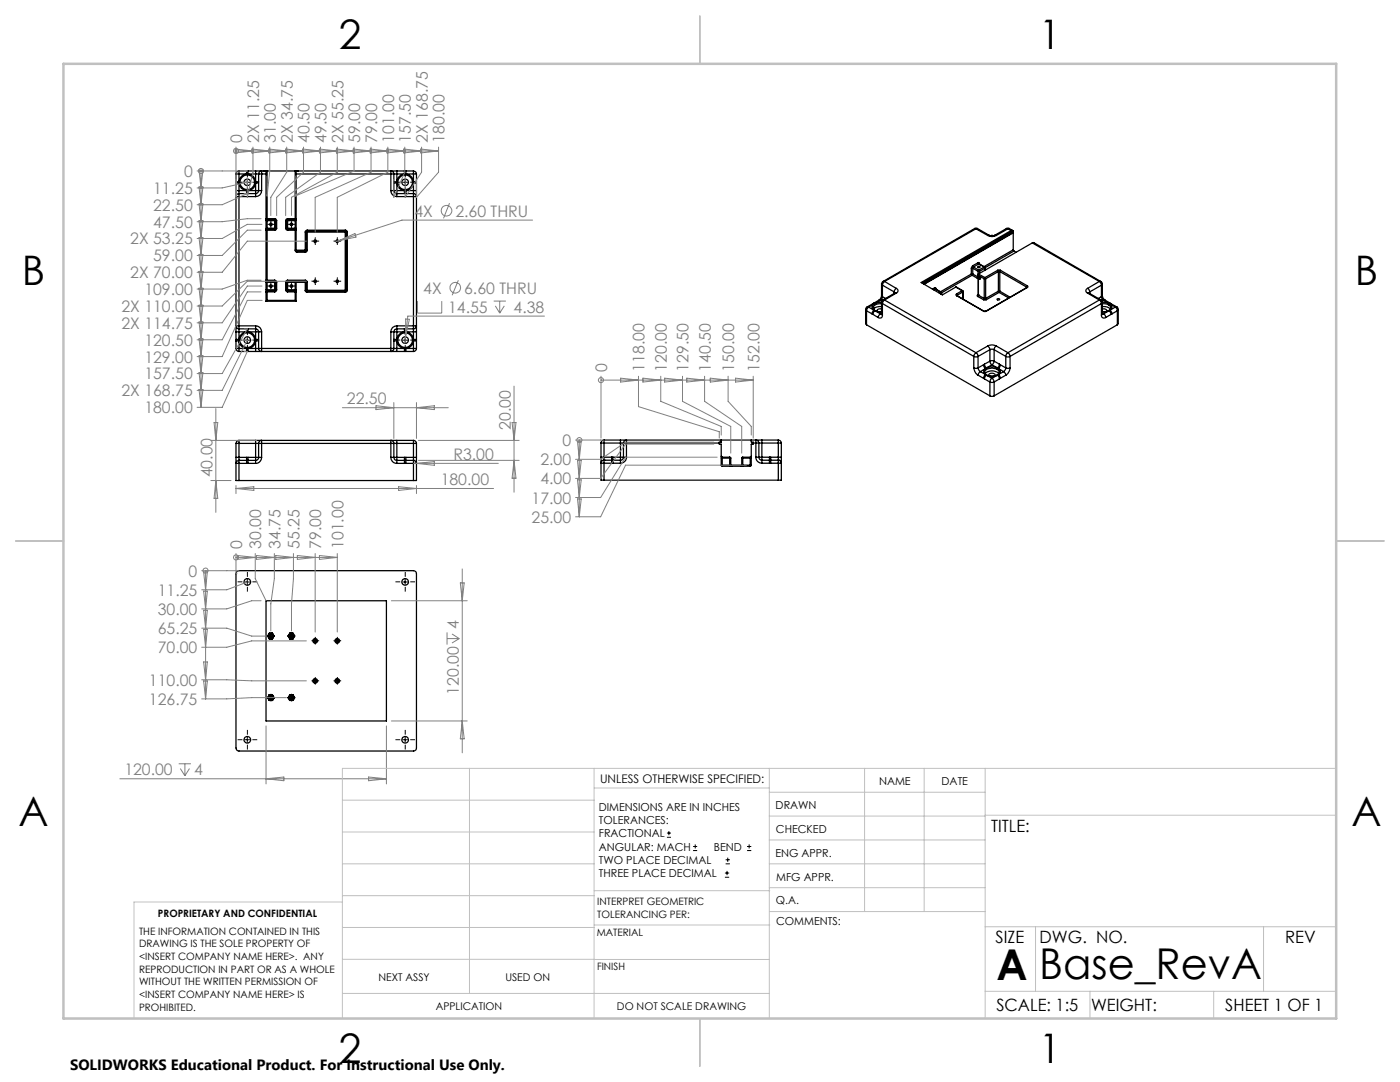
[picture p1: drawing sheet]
<svg xmlns="http://www.w3.org/2000/svg" width="279mm" height="216mm" viewBox="0 0 279 216" stroke-linecap="round" stroke-linejoin="round" font-family="sans-serif">
<g fill="none" stroke="#000" stroke-width=".25">
<path d="M47.1 39.2h.6M47.1 38h.6M47.1 38v1.2M47.1 36.5h.6M47.1 36.3h.6M47.1 36.3v.2M47.1 34.7h.6M47.1 34.7v1.6M47.1 36.5v1.5M47.1 39.2v25.8M47.7 38.6a.6 .6 0 0 0-.6 .6M47.7 38.6v.6"/>
<path d="M47.7 38v.6M47.7 36.3v.2M47.7 36.5a1.63 1.63 0 0 0 1.5 1.5M47.7 34.1v.6M47.7 34.1a.6 .6 0 0 0-.6 .6M47.7 34.7h1.5M47.7 34.1h1.5M47.7 38.6h3.3M47.7 39.2h3.3M47.7 34.7v1.6M47.7 36.5v1.5M47.7 39.2v25.8"/>
<path d="M47.7 38h1.5M49.2 38v.6M49.2 38h.3M49.2 34.7a1.69 1.69 0 0 0-1.5 1.6M49.2 34.7h.3M49.2 34.1v.6M49.2 34.1h.3M49.5 38v.6M49.5 34.7a1.62 1.62 0 0 1 1.5 1.6M49.5 34.1v.6M49.5 34.7h1.5M49.5 34.1h1.5"/>
<path d="M49.5 38h1.5M51 38.6v.6M51 36.5h.6M51 36.3v.2M51 36.3h.6M51 34.7h.6M51 34.1v.6M51 34.1h1.2M51 38h.6M51 38v.6M51 36.5a1.63 1.63 0 0 1-1.5 1.5M51 34.7v1.6"/>
<path d="M51 36.5v1.5M51.6 34.7h.6M51.6 38h.6M51.6 38a.6 .6 0 0 1-.6 .6M51.6 34.7v3.3M52.2 34.1v.6M52.2 38a1.19 1.19 0 0 1-1.2 1.2M52.2 34.1a.6 .6 0 0 0-.6 .6M52.2 34.7h.9M52.2 34.1h.9M52.2 34.7v3.3M52.7 34.1h.1"/>
<path d="M53.1 34.1v.1M53.1 34.1h.1M53.1 34.2v.5M53.1 34.1h.2M53.1 34.7v25.4M53.3 34.1h5.6M53.3 34.1v9.5M58.9 34.1h.2M58.9 34.1v9.5M59.1 34.2v.5M59.1 34.1h.1M59.1 34.7h18.9"/>
<path d="M59.1 34.1v.1M59.1 34.7v15.2M59.2 34.1l-.1 .1M59.2 34.1h18.8M59.2 34.1h.1M59.5 34.1h.1M78 38a1.19 1.19 0 0 0 1.2 1.2M78 34.1v.6M78 38h.6M78 34.7h.6M78 34.1a.6 .6 0 0 1 .6 .6M78 34.1h1.2"/>
<path d="M78 34.7v3.3M78.6 38a.6 .6 0 0 0 .6 .6M78.6 36.5h.6M78.6 36.3h.6M78.6 38h.6M78.6 34.7h.6M78.6 34.7v3.3M79.2 38.6v.6M79.2 36.3v.2M79.2 38v.6M79.2 34.1v.6M79.2 36.5a1.63 1.63 0 0 0 1.5 1.5"/>
<path d="M79.2 34.7h1.5M79.2 34.1h1.5M79.2 38.6h3.3M79.2 39.2h3.3M79.2 34.7v1.6M79.2 36.5v1.5M79.2 38h1.5M80.7 38h.3M80.7 38v.6M80.7 34.7h.3M80.7 34.7a1.69 1.69 0 0 0-1.5 1.6M80.7 34.1v.6"/>
<path d="M80.7 34.1h.3M81 38v.6M81 34.7a1.69 1.69 0 0 1 1.5 1.6M81 34.1v.6M81 34.7h1.5M81 34.1h1.5M81 38h1.5M82.5 38.6v.6M82.5 39.2h.6M82.5 38.6a.6 .6 0 0 1 .6 .6M82.5 38v.6M82.5 38h.6"/>
<path d="M82.5 36.3v.2M82.5 36.5a1.63 1.63 0 0 1-1.5 1.5M82.5 36.5h.6M82.5 36.3h.6M82.5 34.7h.6M82.5 34.1v.6M82.5 34.1a.6 .6 0 0 1 .6 .6M82.5 34.7v1.6M82.5 36.5v1.5M82.5 39.2v25.8M83.1 38v1.2M83.1 36.3v.2"/>
<path d="M83.1 34.7v1.6M83.1 36.5v1.5M83.1 39.2v25.8M53.1 56.3h.2M53.1 45.5h.2M53.1 44h.2M53.1 57.8h.2M53.3 56.1v.2M53.3 55.9h-.2l.2 .2M53.3 43.8v.2M53.3 43.6h-.2l.2 .2M53.3 57.8v.2"/>
<path d="M53.3 58l-.2 .2h.2M53.3 45.5v.2M53.3 45.7l-.2 .2h.2M53.3 58v.2M53.3 45.7v.2M53.3 55.9v.2M53.3 43.6v.2M53.3 59.9l-.2 .2M53.3 45.9h1.5M53.3 56.3h1.5M53.3 56.1h1.5M53.3 44v1.5"/>
<path d="M53.3 45.9v10M53.3 56.3v1.5M53.3 58.2v1.7M53.3 57.8h1.5M53.3 44h1.5M53.3 43.8h1.5M53.3 58h1.5M53.3 45.7h1.5M53.3 45.5h1.5M53.3 55.9h1.5M53.3 43.6h1.5M53.3 58.2h1.5"/>
<path d="M53.3 59.9h5.6M54.8 45.5h.2M54.8 44h.2M54.8 56.1v.2M54.8 43.8v.2M54.8 57.8v.2M54.8 45.5v.2M54.8 57.8h.2M54.8 56.3h.2M54.8 43.8l.2 .2M54.8 56.1l.2 .2M54.8 58v.2"/>
<path d="M54.8 45.7v.2M54.8 55.9v.2M54.8 43.6v.2M54.8 43.6l.3 .1 .1 .3M54.8 55.9l.3 .2 .1 .2M54.8 44v1.5M54.8 56.3v1.5M55 45.5l-.2 .2M55 57.8l-.2 .2M55 57.8h.2M55 45.5h.2M55 44h.2"/>
<path d="M55 56.3h.2M55 44v1.5M55 56.3v1.5M55.2 57.8l-.1 .3-.3 .1M55.2 45.5l-.1 .3-.3 .1M55.2 44v1.5M55.2 56.3v1.5M57 45.5l.1 .3 .3 .1M57 45.5h.2M57 56.3h.2M57 44h.2M57 57.8l.1 .3 .3 .1"/>
<path d="M57 57.8h.2M57 44v1.5M57 56.3v1.5M57.2 44h.2M57.2 56.3h.2M57.2 57.8h.2M57.2 45.5h.2M57.2 45.5l.2 .2M57.2 57.8l.2 .2M57.2 44v1.5M57.2 56.3v1.5M57.4 56.1v.2"/>
<path d="M57.4 43.8l-.2 .2M57.4 43.8v.2M57.4 45.5v.2M57.4 57.8v.2M57.4 56.1l-.2 .2M57.4 45.7v.2M57.4 55.9l-.3 .2-.1 .2M57.4 55.9v.2M57.4 58v.2M57.4 43.6l-.3 .1-.1 .3M57.4 43.6v.2M57.4 45.9h1.5"/>
<path d="M57.4 56.3h1.5M57.4 56.1h1.5M57.4 57.8h1.5M57.4 44h1.5M57.4 43.8h1.5M57.4 44v1.5M57.4 56.3v1.5M57.4 58h1.5M57.4 45.7h1.5M57.4 45.5h1.5M57.4 55.9h3.5M57.4 43.6h1.5"/>
<path d="M57.4 58.2h1.5M58.9 44h.2M58.9 43.8v.2M58.9 43.6h.2l-.2 .2M58.9 57.8v.2M58.9 57.8h.2M58.9 58l.2 .1v.1h-.2M58.9 45.5h.2M58.9 56.3h.2M58.9 56.1v.2M58.9 56.1h.4M58.9 45.7l.2 .1-.2 .1"/>
<path d="M58.9 45.5v.2M58.9 59.9l.2 .2M58.9 45.7v.2M58.9 43.6v.2M58.9 58v.2M58.9 49.9h.2M58.9 49.9l.1 .3 .3 .1M58.9 44v1.5M58.9 45.9v4M58.9 56.3v1.5M58.9 58.2v1.7M59.1 49.9l.2 .2"/>
<path d="M59.1 56.3v3.8M59.1 56.3h1.8M59.1 49.9h1.8M59.3 56.1l-.2 .2M59.3 50.1v.2M59.3 56.1h1.6M59.3 50.1h1.6M59.3 50.3h1.6M60.9 57.9l.1 .3 .3 .1M60.9 56.1v.2M60.9 49.9v.2M60.9 49.9h.2"/>
<path d="M60.9 46.3h.2M60.9 57.9h.2M60.9 56.3h.2M60.9 56.1l.2 .2M60.9 55.9l.3 .2 .1 .2M60.9 55.9v.2M60.9 50.1v.2M60.9 46.3v3.6M60.9 56.3v1.6M61.1 49.9l-.2 .2M61.1 57.9l.2 .2M61.1 49.9h.2"/>
<path d="M61.1 46.3h.2M61.1 56.3h.2M61.1 57.9h.2M61.1 46.3v3.6M61.1 56.3v1.6M61.3 45.9v.2M61.3 58.1v.2M61.3 45.9l-.3 .1-.1 .3M61.3 46.1l-.2 .2M61.3 49.9l-.1 .3-.3 .1M61.3 57.9v.2M61.3 46.1v.2"/>
<path d="M61.3 46.1h7.6M61.3 45.9h7.6M61.3 58.1h7.6M61.3 58.3h7.6M61.3 46.3v3.6M61.3 56.3v1.6M61.3 57.9h7.6M61.3 46.3h7.6M68.9 45.9v.2M68.9 58.1v.2M68.9 45.9l.2 .1 .2 .3M68.9 46.1l.2 .2"/>
<path d="M68.9 46.1v.2M68.9 46.3h.2M68.9 57.9h.2M68.9 57.9v.2M68.9 46.3v11.6M69.1 57.9l-.2 .2M69.1 57.9h.2M69.1 46.3h.2M69.1 46.3v11.6M69.3 57.9l-.2 .3-.2 .1M69.3 46.3v11.6M175.4 59.9h.3"/>
<path d="M175.4 59.9l-1.1 .6M175.7 59.9l-1.1 .6M175.7 59.9l.3 .2M175.9 58.9v.4l-.5 .6M175.9 56.7l.2 .2M175.9 58.9l.2 .3M175.9 56.7v2.2M176.1 59.2l-.1 .4-.3 .3M176.1 56.9v2.3M176.1 56.9l2.3 1.3M176.1 59.2l.6 .3M176.2 59.8l-.3 .5"/>
<path d="M176.2 56.2l-.3 .5M176.2 59.8l.3 .1M176.2 56.2h.3M176.5 59.9l-.3 .4-.1 .3M176.5 56.2l-.4 .7M176.5 59.9l18.3 10.5M176.5 56.2l2.4 1.3M178.4 58.2l.2 .3M178.4 58.2v.4M178.6 58.5h.3M178.6 58.5l-2.4 1.3M178.6 58.4v.1"/>
<path d="M178.9 57.5a.5 .5 0 0 1 .3 .5 .5 .5 0 0 1-.3 .5M178.9 57.5l-.5 .7M178.9 58.5l-2.4 1.4M186.5 57.4h.2l.1 .2M186.5 57.4l.2 .3M186.5 57.4l-.4 .3M186.7 57.7h.1M186.7 57.7l1 .6M186.7 57.7l-.3 .2M186.7 57.6l.1 .1M186.8 57.7l1 .6M186.8 57.6l-.1 .1"/>
<path d="M186.8 57.6v.1M187.7 58.3l.2 .3M187.7 58.3l-.3 .2M187.8 58.3l.1 .2M187.8 58.3h-.1M187.9 58.6h-.2M187.9 58.6v.1M187.9 58.5v.1M187.9 58.5v.2M190.7 57.3l1.4 .7M190.7 57.3l1.3 .7M190.9 58.7l-.1 .1 .1 .2"/>
<path d="M190.9 58.7l.1 .2M190.9 59h.1M190.9 59l5.4 3.1M191 58.9v.1M191 59l5.4 3.1M192 58l.2 .2M192 58h.1M192 58l-1.1 .7M192.1 58l.1 .2M192.2 58.2l-1.2 .7M192.2 58.2v1.5M192.2 58.2h.1"/>
<path d="M193.9 54.7l.1 .2M193.9 53.5h.2M193.9 54.7h.2M193.9 53.5v1.2M193.9 54.7l-6.2 3.5M194 54.9l1.1 .6M194 54.9l-6.1 3.5M194.1 53l-.2 .5M194.1 53l.2 .3M194.1 54.7l-.1 .2M194.1 53.5l1.1 .7M194.1 54.7l1.1 .6"/>
<path d="M194.1 53.5v1.2M194.3 53.3l-.2 .2M194.3 53.3l1 .6M194.5 45.6h.6M194.5 45.6h.3M194.5 45.6l-18.3 10.6M194.8 45.6l-18.3 10.6M194.8 45.6l2.3 1.4M195.1 55.5l.1 .1M195.1 45.6h-.3M195.1 45.6l2.3 1.4M195.1 58.8l-.1 .1 .1 .3"/>
<path d="M195.1 58.8h.1M195.1 59.2l1.2 .6M195.2 53.2l.4 .1a.24 .24 0 0 1-.3 .1 .24 .24 0 0 1-.1-.2zM195.2 52.4h.2l.1 .2M195.2 54.2h.3M195.2 55.3l-.1 .2M195.2 52.4l.1 .3M195.2 55.3h.1M195.2 54.2v1.1M195.2 52.4l-1.1 .6M195.2 55l.1 .1M195.2 58.8h.1"/>
<path d="M195.2 55.5h.1M195.2 58.8l.1 .1M195.2 54.8v.2M195.2 55.5v3.3M195.2 58.8h-.1M195.3 54.7v.3M195.3 58.9l-.2 .3M195.3 55.1h.1M195.3 54.7l1.3 .7M195.3 55l1.1 .6M195.3 58.9l1.1 .6M195.3 55v.1"/>
<path d="M195.3 55.5v3.4M195.3 55.5l.2 .2M195.3 55.1l.2 .2M195.3 55.4l-.1 .1M195.3 55.5h.1M195.3 55.4v.1M195.3 55.4h.1M195.3 55.5l.2 .1M195.3 53.9l-.1 .3M195.3 53.9l.2 .3M195.3 52.7h.1M195.3 52.7l-1 .6"/>
<path d="M195.3 52.7l1.1 .6M195.4 52.7l1.1 .6M195.5 52.6l-.1 .1M195.5 55.2l-.2 .2M195.5 52.6v.1M195.5 54.2v.3M195.5 55.6v.1M195.5 55.6h.1M195.5 55.2v.5M195.5 55.3h.1M196.3 59.8h.5M196.4 55.6h.3"/>
<path d="M196.4 59.5h.3M196.4 59.5l-.1 .3M196.4 53.3l.2 .2M196.4 53.3h.1M196.4 55.6v3.9M196.4 53.3l-1.1 .6M196.5 53.3l.1 .1M196.6 55.4l-.2 .2M196.6 55.4l.1 .2M196.6 53.5l-1.1 .7M196.6 53.5v.4M196.6 53.4v.1"/>
<path d="M196.6 53.4v.5M196.7 59.5l.1 .3M196.7 55.6v3.9M197.1 47a1.78 1.78 0 0 0 1.7 0M197.4 47l.5 .1 .6-.1M197.4 47h-.3M197.7 47.1l.2-.1 .4 .1zM198 47.1h-.1M198 47.1h.1M198.5 47h.3M199 59.7a.23 .23 0 0 1 .3-.2 .23 .23 0 0 1 .1 .3l-.3 .1zM199.1 53.9h.6"/>
<path d="M199.1 53.9l.1 .3M199.1 53.9l-2.5 1.5M199.2 54.2h.3M199.2 58.1h.3M199.2 58.1l.2 .2M199.2 54.2l-2.5 1.4M199.2 54.2v3.9M199.2 58.1l-2.5 1.4M199.4 58.3l-2.6 1.5M199.4 58.3l1.9 1.1M199.5 58.1l-.1 .2M199.5 54.2l5.4 3.1"/>
<path d="M199.5 54.2v3.9M199.5 58.1l2.1 1.2M199.7 53.9l-.2 .3M199.7 53.9l5.3 3.1M200.8 45.6h.6M200.8 45.6h.4M200.8 45.6l-2.3 1.4M201.2 45.6l-2.4 1.4M201.2 45.6l.6 .4M201.4 45.6h-.2M201.4 45.6l.7 .4M201.8 46l.4 .1"/>
<path d="M201.8 46l-18 10.4 4.3 2.4 2.6-1.5M201.9 46.2h.1M201.9 46.2l-17.8 10.4M201.9 46.2l.3 .2M202.2 46.1h.1M202.2 46.4v.1M202.2 46.1l-18.1 10.4M202.2 46.4l-17.8 10.3M202.2 49.8l.2 .3M202.2 46.5v3.3M202.2 46.5l-17.8 10.2M202.2 49.8l-5.8 3.4"/>
<path d="M202.4 50.1l.4 .2M202.4 50.1l-5.8 3.3M204.9 57.3v.1M204.9 57.4h.1M204.9 57.4l-8.2 4.7M205 57l.1 .1-.1 .3M205 57l-.1 .3M205 57.4l-8.2 4.7M206 48.5l.3-.1 13.4 7.8M206 48.5l13.4 7.7M206 48.5l-10.7 6.2M217.1 57.5a.5 .5 0 0 0-.4 .5 .5 .5 0 0 0 .4 .5"/>
<path d="M217.1 57.5l.2 .2 .2 .5M217.1 58.5h.2M217.1 58.5l2.3 1.4M217.3 58.4v.1M217.3 58.5l2.4 1.3M217.5 58.2l-.2 .3M217.5 58.2v.4M219.4 59.9l.3 .4 .1 .3M219.4 56.2l.4 .7M219.4 56.2h.3M219.4 56.2l-2.3 1.3M219.4 59.9l-18.2 10.5"/>
<path d="M219.7 59.8l.3 .5M219.7 56.2l.3 .5M219.7 59.8l-.3 .1M219.8 59.2l.2 .5 .2 .2M219.8 56.9v2.3M219.8 56.9l-2.3 1.3M219.8 59.2l-.6 .3M220 58.9l.1 .5 .5 .5M220 56.7l-.2 .2M220 58.9l-.2 .3M220 56.7v2.2M220.2 59.9l1.1 .6"/>
<path d="M220.2 59.9l-.2 .2M220.6 59.9h-.4M220.6 59.9l1 .6M47.1 65a.6 .6 0 0 0 .6 .6M47.1 65h.6M47.1 66.2h.6M47.1 65v1.2M47.1 68h.6M47.1 67.7h.6M47.1 67.7v.3M47.1 69.5a.6 .6 0 0 0 .6 .6M47.1 69.5h.6"/>
<path d="M47.1 66.2v1.5M47.1 68v1.5M47.7 65v.6M47.7 65.6v.6M47.7 68a1.63 1.63 0 0 0 1.5 1.5M47.7 67.7v.3M47.7 69.5v.6M47.7 65h3.3M47.7 69.5h1.5M47.7 66.2v1.5M47.7 68v1.5M47.7 70.1h1.5"/>
<path d="M47.7 65.6h3.3M47.7 66.2h1.5M49.2 66.2h.3M49.2 65.6v.6M49.2 69.5h.3M49.2 66.2a1.7 1.7 0 0 0-1.5 1.5M49.2 69.5v.6M49.2 70.1h.3M49.5 65.6v.6M49.5 66.2a1.63 1.63 0 0 1 1.5 1.5M49.5 69.5v.6M49.5 69.5h1.5"/>
<path d="M49.5 70.1h1.5M49.5 66.2h1.5M51 65a1.19 1.19 0 0 1 1.2 1.2M51 65v.6M51 65.6a.6 .6 0 0 1 .6 .6M51 68h.6M51 67.7v.3M51 67.7h.6M51 69.5v.6M51 69.5h.6M51 70.1h1.2M51 65.6v.6"/>
<path d="M51 66.2h.6M51 68a1.63 1.63 0 0 1-1.5 1.5M51 66.2v1.5M51 68v1.5M51.6 69.5a.6 .6 0 0 0 .6 .6M51.6 69.5h.6M51.6 66.2h.6M51.6 66.2v3.3M52.2 69.5v.6M52.2 69.5h25.8M52.2 66.2v3.3M52.2 70.1h25.8"/>
<path d="M53.1 60.1h6M78 66.2h.6M78 69.5v.6M78 69.5h.6M78 70.1h1.2M78 66.2v3.3M78.6 69.5a.6 .6 0 0 1-.6 .6M78.6 68h.6M78.6 67.7h.6M78.6 66.2h.6M78.6 69.5h.6M78.6 66.2v3.3"/>
<path d="M79.2 65a1.19 1.19 0 0 0-1.2 1.2M79.2 65.6a.6 .6 0 0 0-.6 .6M79.2 65v.6M79.2 67.7v.3M79.2 65.6v.6M79.2 69.5v.6M79.2 68a1.63 1.63 0 0 0 1.5 1.5M79.2 65h3.3M79.2 69.5h1.5M79.2 70.1h1.5M79.2 65.6h3.3M79.2 66.2h1.5"/>
<path d="M79.2 66.2v1.5M79.2 68v1.5M80.7 66.2h.3M80.7 65.6v.6M80.7 69.5h.3M80.7 66.2a1.7 1.7 0 0 0-1.5 1.5M80.7 69.5v.6M80.7 70.1h.3M81 65.6v.6M81 66.2a1.7 1.7 0 0 1 1.5 1.5M81 69.5v.6M81 69.5h1.5"/>
<path d="M81 70.1h1.5M81 66.2h1.5M82.5 65h.6M82.5 65v.6M82.5 65.6v.6M82.5 66.2h.6M82.5 67.7v.3M82.5 68a1.63 1.63 0 0 1-1.5 1.5M82.5 67.7h.6M82.5 68h.6M82.5 69.5h.6M82.5 69.5v.6"/>
<path d="M82.5 66.2v1.5M82.5 68v1.5M83.1 65a.6 .6 0 0 1-.6 .6M83.1 65v1.2M83.1 67.7v.3M83.1 69.5a.6 .6 0 0 1-.6 .6M83.1 66.2v1.5M83.1 68v1.5M172.8 61.8v2.8l.1 .2M172.8 61.8l.1 .2M172.9 64.8l24.7 14.2M172.9 62v2.8"/>
<path d="M172.9 62l1.1 .6M173.1 61.2l-.3 .3v.3M173.1 61.2l.3 .1M173.4 61.3l-.3 .2-.2 .5M173.4 61.3l1 .6M174 62.6l.2 .1M174.1 60.6h.3M174.1 60.6l-1 .6M174.2 62.7l1.1 .7M174.2 61.5a1.71 1.71 0 0 0 1.7 .7l-1.3-.2M174.2 61.5h.1M174.3 60.5h.3"/>
<path d="M174.3 60.5l-.2 .1M174.4 61.9l.2 .1M174.4 60.6a.69 .69 0 0 0-.4 .7 .69 .69 0 0 0 .4 .6M174.4 61.9l-.3 .3-.1 .4M174.4 60.6l-1 .7M174.6 62l-.3 .3-.1 .4M174.6 60.5l-.2 .1M174.6 62l1.1 .6M175.7 62.6l-.4 .8M175.7 62.6l.2 .1M175.9 62.6v.1M175.9 61.2a1.76 1.76 0 0 0-1.6 .5"/>
<path d="M175.9 61.6a.56 .56 0 0 0-.8 .5M175.9 60.3l.2 .3M175.9 62.6l.2 .3M175.9 60.6a1.41 1.41 0 0 0-1.7 .9M175.9 60.3l-1.3 .2M175.9 60.3v2.3M175.9 62.5l-.2 .1M176.1 62.9a.51 .51 0 0 1-.2 .5 .51 .51 0 0 1-.6 0M176.1 60.6v2.3M176.1 60.6l18.2 10.5M194.3 73.4a1.91 1.91 0 0 0 .9 1.5M194.3 71.1l.4 .1 .5-.1"/>
<path d="M194.3 73.4l.5 .1 .4-.1M194.3 71.1v2.3M194.8 70.4l-.5 .7M194.8 70.4l.3 .3 .1 .4M195.2 73.4l.1 .4 .4 .4M195.2 74.9l1.1 .6M195.2 71.1v2.3M195.7 74.2l-.5 .7M195.7 74.2l1 .6M196.3 75.5l.2 .1M196.3 62.1h.5M196.3 72.8l.1 .4 .3 .3"/>
<path d="M196.3 62.1h.1M196.3 72.8l-1.1 .6M196.4 62.1h.3M196.5 72.7l-.2 .1M196.5 72.7l.1 .5 .3 .2M196.5 75.6l1.1 .6M196.6 74.6a1.92 1.92 0 0 1 2.7 0M196.7 73.9a1.94 1.94 0 0 1 2.7 .3 1.13 1.13 0 0 1-1.5 .9 1.11 1.11 0 0 1-1.4-.9zM196.7 74.8l.2 .1M196.7 73.5a.68 .68 0 0 0-.4 .6 .68 .68 0 0 0 .4 .7M196.7 74.8l-.3 .3-.1 .4M196.7 73.5l-1 .7"/>
<path d="M196.7 62.1h.1M196.9 74.9l-.3 .2-.1 .5M196.9 74.9a2.44 2.44 0 0 0 2.1 0M196.9 73.4l-.2 .1M196.9 73.4a2.81 2.81 0 0 1 2.1 0M196.9 74.9l1.1 .6M197.1 69a1.78 1.78 0 0 1 1.7 0M197.1 69l.5 .8M197.1 69l-2.3 1.4M197.6 76.2h.8M197.6 79l.2 .1 .6-.1M197.6 69.8l.2-.1 .6 .1"/>
<path d="M197.6 72.1l.1-.1 .7 .1M197.6 72.1l.1 .4 .3 .3M197.6 69.8v2.3M197.6 76.2v2.8M197.6 69.8l-2.4 1.3M197.6 72.1l-1.1 .6M198 75.5l-.3 .3-.1 .4M198 75.5l.4 .7M198 72.8l-1.1 .6M198 72.8l1 .6M198.4 72.1l-.4 .7M198.4 69.8v2.3"/>
<path d="M198.4 76.2v2.8M198.4 69.8l2.3 1.3M198.4 72.1l1.1 .6M198.6 75a.56 .56 0 0 0-.3-.6 .56 .56 0 0 0-.6 .1l-.4 .2v.3M198.8 69l-.3 .4-.1 .4M198.8 69l2.4 1.4M199 74.9l.4 .3 .1 .4M199 73.4l.2 .1M199 74.9l-1 .6M199.2 74.8l-.2 .1M199.2 73.5a.68 .68 0 0 1 .4 .6 .68 .68 0 0 1-.4 .7M199.2 74.8l.3 .3 .1 .4"/>
<path d="M199.2 73.5l1.1 .7M199.4 74.3h.1M199.5 72.7l.1 .1M199.5 72.7l-.1 .4-.4 .3M199.5 75.6l-1.1 .6M199.6 75.5l-.1 .1M199.6 72.8l-.1 .4-.3 .3M199.6 72.8l1.1 .6M200.3 74.2l.4 .3v.4M200.3 74.2l-1.1 .6M200.7 71.1l.3 .1 .6-.1M200.7 73.4l.5 .1 .4-.1"/>
<path d="M200.7 73.4l-.4 .8M200.7 74.9l-1.1 .6M200.7 71.1v2.3M201.2 70.4l-.4 .3-.1 .4M201.2 70.4l.2 .2 .2 .5M201.6 73.4a1.91 1.91 0 0 1-.9 1.5M201.6 71.1v2.3M219.8 62.9a.52 .52 0 0 0 .3 .5 .52 .52 0 0 0 .6 0M219.8 60.6l-18.2 10.5M219.8 60.6v2.3M220 62.6v.1M220 61.2a1.76 1.76 0 0 1 1.6 .5"/>
<path d="M220 61.6h.1a.54 .54 0 0 1 .8 .5M220 60.3l-.2 .3M220 62.6l-.2 .3M220 60.6a1.42 1.42 0 0 1 1.7 .8M220 60.3l1.3 .2M220 60.3v2.3M220 62.5l.2 .1M220.2 62.6l.4 .3 .1 .5M220.2 62.6l-.2 .1M221.3 62l.5 .7M221.3 60.5l.2 .1M221.3 60.5h.3"/>
<path d="M221.3 62l-1.1 .6M221.5 60.6a.71 .71 0 0 1 .4 .7 .71 .71 0 0 1-.4 .6M221.5 61.9l-.2 .1M221.5 61.9l.4 .7M221.5 60.6h.3M221.5 60.6l1.1 .7M221.6 60.5l.2 .1M221.7 61.4a1.38 1.38 0 0 1-1.7 .8l1.3-.2M221.7 61.4v.1M221.8 62.7l-1.1 .7M221.8 60.6l1.1 .6M221.9 62.6l-.1 .1"/>
<path d="M222.6 61.3l.3 .3 .1 .4M222.6 61.3l-1.1 .6M222.9 61.2l.3 .6M222.9 61.2l-.3 .1M223 62l-1.1 .6M223 62v2.8M223 64.8l-24.6 14.2M223.2 61.8v2.8l-.2 .2M223.2 61.8l-.2 .2M47.1 92.5h.6M47.1 92.5v3.4h.6M47.1 91.3h.6"/>
<path d="M47.1 91.3v1.2M47.1 88.5h.6M47.1 88.5v2.8M47.7 91.9v.6M47.7 91.9a.6 .6 0 0 0-.6 .6M47.7 91.9h.1M47.7 91.3v.6M47.7 87.9a.6 .6 0 0 0-.6 .6M47.7 87.9v.6M47.7 88.5v2.8M47.7 92.5v3.4M47.7 92.5h1.5"/>
<path d="M47.7 88.5h3.3M47.7 95.9h34.8M47.7 91.9h1.5M47.7 87.9h3.3M47.7 91.3h1.5M49.2 92.5h.3M49.2 91.9v.6M49.2 91.9h.3M49.2 91.3v.6M49.2 91.3h.3M49.5 91.9v.6M49.5 91.3v.6"/>
<path d="M49.5 92.5h1.5M49.5 91.9h1.5M49.5 91.3h1.5M51 91.9v.6M51 91.3h.6M51 88.5h.6M51 91.3v.6M51 87.9v.6M51 87.9h1.2M51 88.5v2.8M51.6 88.5h.6M51.6 91.3h.6"/>
<path d="M51.6 91.3a.6 .6 0 0 1-.6 .6M51.6 88.5v2.8M52.2 87.9a.6 .6 0 0 0-.6 .6M52.2 87.9v.6M52.2 91.3a1.19 1.19 0 0 1-1.2 1.2M52.2 88.5v2.8M52.2 88.5h25.8M52.2 87.9h25.8M78 91.3a1.19 1.19 0 0 0 1.2 1.2M78 87.9v.6M78 87.9a.6 .6 0 0 1 .6 .6M78 88.5h.6"/>
<path d="M78 91.3h.6M78 87.9h1.2M78 88.5v2.8M78.6 91.3a.6 .6 0 0 0 .6 .6M78.6 91.3h.6M78.6 88.5h.6M78.6 88.5v2.8M79.2 91.9v.6M79.2 91.3v.6M79.2 87.9v.6M79.2 88.5v2.8M79.2 92.5h1.5"/>
<path d="M79.2 88.5h3.3M79.2 91.9h1.5M79.2 87.9h3.3M79.2 91.3h1.5M80.7 92.5h.3M80.7 91.9v.6M80.7 91.9h.3M80.7 91.3v.6M80.7 91.3h.3M81 91.9v.6M81 91.3v.6M81 92.5h1.5"/>
<path d="M81 91.9h1.5M81 91.3h1.5M82.5 92.5h.6M82.5 91.9v.6M82.5 91.9a.6 .6 0 0 1 .6 .6M82.5 91.9h.1M82.5 91.3v.6M82.5 91.3h.6M82.5 87.9v.6M82.5 87.9a.6 .6 0 0 1 .6 .6M82.5 88.5h.6M82.5 88.5v2.8"/>
<path d="M82.5 92.5v3.4M83.1 92.5v3.4h-.6M83.1 91.3v1.2M83.1 88.5v2.8M119.9 92.4h.6M119.9 92.4v3.4h.6M119.9 91.2h.6M119.9 91.2v1.2M119.9 88.4h.6M119.9 88.4v2.8M120.5 91.8v.6M120.5 91.8a.6 .6 0 0 0-.6 .6"/>
<path d="M120.5 91.8h.1M120.5 91.2v.6M120.5 87.8v.6M120.5 87.8a.6 .6 0 0 0-.6 .6M120.5 92.4h1.6M120.5 91.8h1.6M120.5 88.4h3.3M120.5 88.4v2.8M120.5 92.4v3.4M120.5 95.8h34.8M120.5 87.8h3.3M120.5 91.2h1.6"/>
<path d="M122.1 92.4h.2M122.1 91.8h.2M122.1 91.8v.6M122.1 91.2v.6M122.1 91.2h.2M122.3 91.8v.6M122.3 91.2v.6M122.3 92.4h1.5M122.3 91.8h1.5M122.3 91.2h1.5M123.8 91.8v.6M123.8 88.4h.6"/>
<path d="M123.8 87.8v.6M123.8 87.8h1.2M123.8 91.2v.6M123.8 91.2h.6M123.8 88.4v2.8M124.4 88.4h.6M124.4 91.2h.6M124.4 91.2a.6 .6 0 0 1-.6 .6M124.4 88.4v2.8M125 91.2a1.19 1.19 0 0 1-1.2 1.2M125 87.8v.6M125 87.8a.6 .6 0 0 0-.6 .6"/>
<path d="M125 88.4h18.5M125 88.4v2.8M125 87.8h25.8M143.5 88.4v.2l.4 .1v4.1M143.9 92.8l.2 .2M143.9 87.8v.4h-.4v.2M143.9 92.8h.2M143.9 91l.2 .2M143.9 91.4h.2M144.1 92.8v.2M144.1 91.2v.2M144.1 93h5.6"/>
<path d="M144.1 91.2h1.5M144.1 92.8h1.5M144.1 91.4v1.4M144.1 91.4h1.5M145.6 92.8h.2M145.6 92.8v.2M145.6 91.2l.2 .2M145.6 91.4h.2M145.6 91.2v.2M145.6 91.4v1.4M145.8 92.8l.2 .2M145.8 92.8h2.2"/>
<path d="M145.8 91.4v1.4M148 92.8l-.2 .2M148 92.8h.2M148 91.4h.2M148 91.4v1.4M148.2 92.8v.2M148.2 91.2v.2M148.2 91.2l-.2 .2M148.2 91.2h1.5M148.2 92.8h1.5M148.2 91.4v1.4M148.2 91.4h1.5"/>
<path d="M149.7 91.4h.2M149.7 92.8h.2M149.7 92.8v.2M149.7 91.2v.2M149.7 91.4v1.4M149.9 92.8l-.2 .2M149.9 87.8v.4h.4v.2M149.9 91l-.2 .2M150.3 88.4v.2l-.4 .1v4.1M150.3 88.4h.5M150.8 91.2a1.19 1.19 0 0 0 1.2 1.2M150.8 91.2h.6"/>
<path d="M150.8 88.4h.6M150.8 87.8a.6 .6 0 0 1 .6 .6M150.8 87.8v.6M150.8 87.8h1.2M150.8 88.4v2.8M151.4 91.2a.6 .6 0 0 0 .6 .6M151.4 88.4h.6M151.4 91.2h.6M151.4 88.4v2.8M152 91.8v.6M152 91.2v.6M152 87.8v.6"/>
<path d="M152 92.4h1.6M152 91.8h1.6M152 88.4h3.3M152 87.8h3.3M152 91.2h1.6M152 88.4v2.8M153.6 92.4h.2M153.6 91.8v.6M153.6 91.8h.2M153.6 91.2h.2M153.6 91.2v.6M153.8 91.8v.6"/>
<path d="M153.8 91.2v.6M153.8 92.4h1.5M153.8 91.8h1.5M153.8 91.2h1.5M155.3 92.4h.6M155.3 91.8a.6 .6 0 0 1 .6 .6M155.3 91.8v.6M155.3 91.8h.1M155.3 91.2v.6M155.3 91.2h.6M155.3 88.4h.6M155.3 87.8a.6 .6 0 0 1 .6 .6"/>
<path d="M155.3 87.8v.6M155.3 88.4v2.8M155.3 92.4v3.4M155.9 92.4v3.4h-.6M155.9 91.2v1.2M155.9 88.4v2.8M47.3 114.1l.3-.2h34.9a.6 .6 0 0 1 .6 .6v34.8a.6 .6 0 0 1-.6 .6h-34.8a.6 .6 0 0 1-.6-.6v-34.8zM53.1 119.9h24v24h-24zM53.4 139.2v.1M53.4 126.9v.1M53.4 139.2h.1M53.4 126.9h.1"/>
<path d="M53.4 139.3l.3 .4M53.4 127l.3 .4M53.5 139.2l-.1 .1M53.5 139.2h.1M53.5 126.9l-.1 .1M53.5 126.9h.1M53.5 139.2l.2 .5M53.5 126.9l.2 .5M53.5 139.2l.3 .5M53.5 126.9l.3 .5M53.7 139.7l.1 .1M53.7 127.4l.1 .1"/>
<path d="M53.7 138.7h.1M53.7 127.4h.1M53.7 126.4h.1M53.7 138.7l-.3 .5M53.7 126.4l-.3 .5M53.7 139.7h.1M53.7 138.7l-.2 .5M53.7 126.4l-.2 .5M53.8 138.6l-.1 .1M53.8 126.3l-.1 .1M53.8 139.7v.1M53.8 138.6v.1"/>
<path d="M53.8 127.4v.1M53.8 126.3v.1M53.8 126.4h-.1M53.8 138.7h.1M53.8 127.4h-.1M53.8 127.4h.1M53.8 126.4h.1M53.8 138.6h.5M53.8 139.7h.5M53.8 126.3h.5M53.8 127.5h.5M53.8 138.7h.5"/>
<path d="M53.8 127.4h.5M53.8 126.4h.5M53.8 138.7l-.3 .5M53.8 126.4l-.3 .5M54.3 138.6l.1 .1M54.3 126.3l.1 .1M54.3 139.7v.1M54.3 138.7h.1M54.3 138.6v.1M54.3 127.4h.1M54.3 127.4v.1M54.3 126.4h.1"/>
<path d="M54.3 126.3v.1M54.3 138.7l.3 .5M54.3 126.4l.3 .5M54.4 139.7h-.1M54.4 139.7h.1M54.4 138.7h.1M54.4 127.4h.1M54.4 138.7h-.1M54.4 138.7l.2 .5M54.4 126.4l.2 .5M54.4 139.7l-.1 .1M54.4 127.4l-.1 .1"/>
<path d="M54.4 126.4h.1M54.4 138.7l.3 .5M54.4 126.4l.3 .5M54.6 139.2h.1M54.6 126.9h.1M54.6 139.2l-.3 .5M54.6 126.9l-.3 .5M54.6 139.2l.1 .1M54.6 126.9l.1 .1M54.6 139.2l-.2 .5M54.6 126.9l-.2 .5M54.7 139.2v.1"/>
<path d="M54.7 126.9v.1M54.7 139.2h-.1M54.7 126.9h-.1M54.7 139.3l-.3 .4M54.7 127l-.3 .4M57.5 126.9v.1M57.5 139.2v.1M57.5 139.2h.1M57.5 126.9h.1M57.5 127l.3 .4M57.5 139.3l.3 .4M57.6 139.2l-.1 .1"/>
<path d="M57.6 139.2h.1M57.6 126.9l-.1 .1M57.6 126.9h.1M57.6 139.2l.3 .5M57.6 126.9l.3 .5M57.8 127.4l.1 .1M57.8 139.7l.1 .1M57.8 138.7h.1M57.8 127.4h.1M57.8 126.4h.1M57.8 126.4l-.3 .5M57.8 138.7l-.3 .5"/>
<path d="M57.9 139.7h.1M57.9 139.7h-.1M57.9 138.7h.1M57.9 127.4h.1M57.9 126.4h.1M57.9 138.7l-.3 .5M57.9 126.4l-.3 .5M57.9 126.3l-.1 .1M57.9 138.6l-.1 .1M57.9 139.7v.1M57.9 138.6v.1M57.9 127.4v.1"/>
<path d="M57.9 126.3v.1M57.9 138.6h.5M57.9 139.7h.5M57.9 126.3h.5M57.9 127.5h.5M57.9 138.7h.5M57.9 127.4h.5M57.9 126.4h.5M58.4 126.3l.1 .1M58.4 138.6l.1 .1M58.4 139.7v.1M58.4 138.6v.1"/>
<path d="M58.4 138.7h.1M58.4 127.4h.1M58.4 127.4v.1M58.4 126.4h.1M58.4 126.3v.1M58.4 139.7h.1M58.4 138.7l.3 .5M58.4 126.4l.3 .5M58.5 139.7h-.1M58.5 139.7h.1M58.5 138.7h.1M58.5 127.4h.1"/>
<path d="M58.5 138.7h-.1M58.5 138.7l.2 .5M58.5 126.4l.2 .5M58.5 127.4l-.1 .1M58.5 139.7l-.1 .1M58.5 126.4h.1M58.5 126.4l.3 .5M58.5 138.7l.3 .5M58.7 139.2h.1M58.7 126.9h.1M58.7 139.2l-.3 .5M58.7 126.9l-.3 .5"/>
<path d="M58.7 139.2l.1 .1M58.7 126.9l.1 .1M58.7 139.2l-.2 .5M58.7 126.9l-.2 .5M58.8 126.9v.1M58.8 139.2v.1M58.8 139.2h-.1M58.8 126.9h-.1M58.8 127l-.3 .4M58.8 139.3l-.3 .4"/>
<circle cx="49.3" cy="36.4" r="1.45"/>
<circle cx="49.4" cy="36.4" r=".66"/>
<circle cx="80.8" cy="36.4" r="1.45"/>
<circle cx="80.9" cy="36.4" r=".66"/>
<circle cx="54.1" cy="44.8" r=".27"/>
<circle cx="54.1" cy="57.1" r=".25"/>
<circle cx="58.1" cy="44.8" r=".27"/>
<circle cx="58.2" cy="57.1" r=".25"/>
<circle cx="62.9" cy="48.1" r=".27"/>
<circle cx="62.9" cy="56.1" r=".25"/>
<circle cx="67.3" cy="48.1" r=".27"/>
<circle cx="67.3" cy="56.1" r=".25"/>
<circle cx="49.3" cy="67.9" r="1.45"/>
<circle cx="49.4" cy="67.9" r=".66"/>
<circle cx="80.8" cy="67.9" r="1.45"/>
<circle cx="80.9" cy="67.9" r=".66"/>
<circle cx="49.4" cy="116.1" r=".66"/>
<circle cx="80.9" cy="116.1" r=".66"/>
<circle cx="54" cy="126.9" r=".26"/>
<circle cx="54.1" cy="139.2" r=".27"/>
<circle cx="58.1" cy="126.9" r=".26"/>
<circle cx="58.1" cy="139.2" r=".27"/>
<circle cx="62.9" cy="135.9" r=".46"/>
<circle cx="62.9" cy="127.9" r=".47"/>
<circle cx="62.9" cy="135.9" r=".26"/>
<circle cx="62.9" cy="127.9" r=".26"/>
<circle cx="67.3" cy="135.9" r=".46"/>
<circle cx="67.3" cy="127.9" r=".47"/>
<circle cx="67.3" cy="135.9" r=".26"/>
<circle cx="67.3" cy="127.9" r=".26"/>
<circle cx="49.4" cy="147.6" r=".66"/>
<circle cx="80.9" cy="147.6" r=".66"/>
</g>
<g fill="none" stroke="#808080" stroke-width=".2">
<path d="M39.3 34.1h10.1M39.7 33.9h.8l-.4 3.6zM39.7 37.3h.8l-.4 3.6zM40.1 34.1h.1M40.1 34.1v47.2M46.9 29.7l3.6 .4-3.6 .4zM47.1 30.1h.1M47.1 29.4v10M47.1 30.1h40.4M48.4 36.4h1l-5.1 1.1h-5M48.7 38.6h.7l-5.1 2.3h-5M50.3 29.7l3.5 .4-3.5 .4z"/>
<path d="M50.5 29.4v5l-1.1 5v-4M53.7 29.7l3.5 .4-3.5 .4zM53.8 29.4v4.7l-.5 5v-4M57 29.7l3.6 .4-3.6 .4zM57.2 29.4v5l-3.2 5v3.6M60.4 29.7l3.6 .4-3.6 .4zM60.6 29.4v5l-5.4 5v3.6M63.7 29.7l3.6 .4-3.6 .4zM64 29.4v5l-7 5v3.6M67.1 29.7l3.6 .4-3.6 .4zM67.3 29.4v5l-9.1 5v3.6M70.5 29.7l3.5 .4-3.5 .4z"/>
<path d="M70.7 29.4v4.7l-11.8 5v-4M73.9 29.7l3.5 .4-3.5 .4zM74 29.4v5l-11.1 5v7M77.2 29.7l3.6 .4-3.6 .4zM77.4 29.4v5l-10.1 5v7M80.6 29.7l3.5 .4-3.5 .4zM80.8 29.4v5l-2.2 5v-3.7M84 29.7l3.5 .4-3.5 .4zM84.1 29.4v5l-3.2 5v-4M87.5 29.4v5l-4.4 5v-3.7M39.7 44h.8l-.4 3.6zM39.7 40.7h.8l-.4 3.5z"/>
<path d="M39.7 47.4h.8l-.4 3.6zM39.7 54.2h.8l-.4 3.5zM39.7 50.8h.8l-.4 3.5zM39.7 57.5h.8l-.4 3.6zM52.1 43.6h-2.7l-5.1 .6h-5M52.1 45.9h-2.7l-5.1 5.1h-5M52.1 55.9h-2.7l-5.1 1.8h-5M52.1 58.2h-2.7l-5.1 9.6h-5M52.3 44.8h-2.9l-5.1 2.8h-5M52.3 57.1h-2.9l-5.1 7.3h-5M52.3 59.9h-2.9l-5.1 11.3h-5M61.1 48.1h-11.7l-5.1 6.2h-5"/>
<path d="M61.1 56.1h-11.7l-5.1 5h-5M67.6 48l-.5 .2M67.6 48l3.2-1.4 .2 .7zM89.7 40.5l-1.2 3.1M91.5 55.9l-1.3 3M106.3 43.9h-26.1l-12.6 4.1M39.7 64.2h.8l-.4 3.6zM39.7 60.9h.8l-.4 3.5zM39.7 67.6h.8l-.4 3.6zM39.7 71h.8l-.4 3.5zM39.7 74.3h.8l-.4 3.6zM39.7 77.7h.8l-.4 3.6z"/>
<path d="M48.4 67.9h1l-5.1 10h-5M48.7 65.6h.7l-5.1 8.9h-5M48.7 70.1h.7l-5.1 11.2h-5M80.9 67.2l-.1 1.3M81 63.6l.7 .1-.8 3.5zM83.3 60.1v2.4h4.9v-2.4M98.5 60.1h2.5M98.8 61l.9 1.5M99.7 60.1v2.4M100.6 61l-.9 1.5M102.6 77v21.2M108.7 63.1h-27.3l-.5 4.1"/>
<path d="M119.9 75.8h.1M119.9 75.1v12.3M119.9 75.8h30.4M123.9 75.5l3.5 .3-3.5 .4zM127.4 75.1v6l16.1 5v1.3M128.3 75.5l3.6 .3-3.6 .4zM131.9 75.1v5l12 5v1.7M132.6 75.5l3.6 .3-3.6 .4zM136.2 75.1v5l9.6 5v5.3M137.1 75.5l3.5 .3-3.5 .4zM140.6 75.1v5l7.4 5v5.3M141.7 75.5l3.6 .3-3.6 .4z"/>
<path d="M145.3 75.1v5l4.6 5v1.7M146.8 75.5l3.5 .3-3.5 .4zM150.3 75.1v12.3M42.1 87.9h9.1M42.1 95.9h4M42.7 84.3h.8l-.4 3.6zM43.1 81.5v20.7M43.1 95.9l.4 3.5h-.8zM47.1 96.9v1.6M47.1 97.5h51.4M47.1 97.5l3.6-.4v.8zM68.3 81.4h21.2"/>
<path d="M75 81l3.6 .4-3.6 .3zM78.6 80.3v7.2M79.6 97.1l3.5 .4-3.5 .4zM82.5 92.5h16.9M83.1 80.3v7.2M83.1 96.9v1.6M83.1 81.4l3.6-.4v.7zM83.1 92.5l3.6-.4v.8zM83.5 87.9h20.1M83.5 91.9h20.1M102.2 84.3h.8l-.4 3.6zM102.6 91.9l.4 3.5h-.8z"/>
<path d="M114.9 87.8h5.6M115.3 88.1h.7l-.4 3.6zM115.3 91.9h.7l-.4 3.6zM115.3 95.7h.7l-.4 3.6zM115.3 99.6h.7l-.4 3.5zM115.6 87.8h.1M115.6 87.8v15.3M142.5 88.6h-17.7l-4.9 6.9h-5M142.5 88.2h-17.7l-4.9 3.5h-5M143.1 91.2h-18.3l-4.9 8.1h-5M148.9 92.8h-24.1l-4.9 10.3h-5M40.3 113.9h7.4"/>
<path d="M40.6 114.1h.8l-.4 3.6zM40.6 118h.8l-.4 3.5zM41 113.9h.1M41 113.9v25.6M47.1 111.2h.1M47.1 114.5h.1M47.1 110.5v4M47.1 111.2h20.2M47.4 110.8l3.5 .4-3.5 .4zM49.4 116.1l-4.1 1.6h-5M50.9 110.5v5l2.2 4.4M51.2 110.8l3.6 .4-3.6 .4z"/>
<path d="M52.1 119.9h-1.9l-4.9 1.6h-5M54.8 110.5v5l-.8 5v5.4M55 110.8l3.6 .4-3.6 .4zM58.6 110.5v5l-.4 5v5.4M59.3 110.8l3.6 .4-3.6 .4zM62.9 110.5v15.6M63.7 110.8l3.6 .4-3.6 .4zM67.3 110.5v15.6M78.1 119.9h15.1M91.9 116.3h.7l-.3 3.6zM92.3 113.5v36.7M40.3 125.3h5l4.9 1.6h2.9"/>
<path d="M40.3 135.6h5l4.9 .3h10.9M40.6 121.8h.8l-.4 3.5zM40.6 125.6h.8l-.4 3.6zM40.6 132.1h.8l-.4 3.5zM40.6 135.9h.8l-.4 3.6zM57.1 139.2h-6.9l-4.9 .3h-5M61.1 127.9h-10.9l-4.9 1.3h-5M89.2 126.2v2.4M89.2 127.4h2.5M90.2 126.5l1.5 .9M91.7 127.4l-1.5 .9M23.9 155.4h53.2"/>
<path d="M35.7 152.4h2.4M36 153.4l.9 1.4M36.9 152.4v2.4M37.8 153.4l-.9 1.4M53.1 144.9v11.5M53.1 155.4l3.6-.4v.8zM73.6 155l3.5 .4-3.5 .4zM77.1 144.9v11.5M78.1 143.9h15.1M92.3 143.9l.3 3.5h-.7z"/>
<circle cx="40.1" cy="34.1" r=".51"/>
<circle cx="47.1" cy="30.1" r=".5"/>
<circle cx="89.1" cy="42.1" r="1.06"/>
<circle cx="90.9" cy="57.4" r="1.07"/>
<circle cx="119.9" cy="75.8" r=".5"/>
<circle cx="115.6" cy="87.8" r=".5"/>
<circle cx="41" cy="113.9" r=".5"/>
<circle cx="47.1" cy="111.2" r=".5"/>
</g>
<g fill="none" stroke="#000" stroke-width=".2">
<path d="M48.9 36.4h.9M49.4 35.9v1M80.4 36.4h1M80.9 35.9v1M53.6 44.8h1M53.6 57.1h1M54 44.3v1M54 56.6v1M57.6 44.8h1.1M57.6 57.1h1.1M58.2 44.3v1M58.2 56.6v1"/>
<path d="M62.4 48.1h1M62.4 56.1h1M62.9 47.6v1M62.9 55.6v1M66.8 48.1h1M66.8 56.1h1M67.3 47.6v1M67.3 55.6v1M48.9 67.9h.9M49.4 67.4v1M80.4 67.9h1M80.9 67.4v1"/>
<path d="M48.9 116.1h.9M49.4 115.6v1M80.4 116.1h1M80.9 115.6v1M53.6 139.2h1M53.6 126.9h1M54 126.4v1M54 138.7v1M57.6 139.2h1.1M57.6 126.9h1.1M58.2 126.4v1M58.2 138.7v1"/>
<path d="M62.4 135.9h1M62.4 127.9h1M62.9 127.4v1M62.9 135.4v1M66.8 135.9h1M66.8 127.9h1M67.3 127.4v1M67.3 135.4v1M48.9 147.6h.9M49.4 147.1v1M80.4 147.6h1M80.9 147.1v1"/>
<path d="M133.1 167.1h.8M133.1 166.2h.8M133.5 165.8v.9M138.3 169.7h.8M138.3 168.9h.8M138.7 168.5v.8M144.7 175h.8M144.7 174.2h.8M144.8 172.4h.9M144.8 171.6h.9M145.1 173.8v.8M145.2 171.1v.9"/>
<path d="M149.1 169.7h.8M149.1 168.9h.8M149.5 168.5v.8"/>
</g>
<g fill="none" stroke="#000" stroke-width=".2" stroke-dasharray="15.2 1.3 1.3 1.3" stroke-linecap="butt">
<path d="M48.4 36.4h-1M49.4 35.4v-1M49.4 37.4v.9M50.4 36.4h.9M79.9 36.4h-1M80.9 35.4v-1M80.9 37.4v.9M81.9 36.4h.9M53.6 44.8h-.3M53.6 57.1h-.3M54.1 44.3v-.3M54.1 45.3v.2"/>
<path d="M54.1 56.6v-.3M54.1 57.6v.2M54.6 44.8h.2M54.6 57.1h.2M57.7 44.8h-.3M57.7 57.1h-.3M58.2 44.3v-.3M58.2 45.3v.2M58.2 56.6v-.3M58.2 57.6v.2M58.7 44.8h.2M58.7 57.1h.2"/>
<path d="M62.4 48.1h-.2M62.4 56.1h-.2M62.9 47.6v-.3M62.9 48.6v.3M62.9 55.6v-.3M62.9 56.6v.3M63.4 48.1h.3M63.4 56.1h.3M66.8 56.1h-.2M66.8 48.1h-.2M67.3 55.6v-.3M67.3 56.6v.3"/>
<path d="M67.3 47.6v-.3M67.3 48.6v.3M67.8 56.1h.3M67.8 48.1h.3M48.4 67.9h-1M49.4 66.9v-1M49.4 68.9v.9M50.4 67.9h.9M79.9 67.9h-1M80.9 66.9v-1M80.9 68.9v.9M81.9 67.9h.9"/>
<path d="M48.4 116.1h-1M49.4 115.1v-1M49.4 117.1v1M50.4 116.1h.9M79.9 116.1h-1M80.9 115.1v-1M80.9 117.1v1M81.9 116.1h.9M53.6 139.2h-.3M53.6 126.9h-.3M54.1 138.7v-.3M54.1 139.7v.3"/>
<path d="M54.1 126.4v-.3M54.1 127.4v.3M54.6 139.2h.2M54.6 126.9h.2M57.7 139.2h-.3M57.7 126.9h-.3M58.2 138.7v-.3M58.2 139.7v.3M58.2 126.4v-.3M58.2 127.4v.3M58.7 139.2h.2M58.7 126.9h.2"/>
<path d="M62.4 135.8h-.2M62.4 127.8h-.2M62.9 135.3v-.2M62.9 136.3v.3M62.9 127.3v-.2M62.9 128.3v.3M63.4 135.8h.3M63.4 127.8h.3M66.8 127.8h-.2M66.8 135.8h-.2M67.3 127.3v-.2M67.3 128.3v.3"/>
<path d="M67.3 135.3v-.2M67.3 136.3v.3M67.8 127.8h.3M67.8 135.8h.3M48.4 147.6h-1M49.4 146.6v-1M49.4 148.6v1M50.4 147.6h.9M79.9 147.6h-1M80.9 146.6v-1M80.9 148.6v1M81.9 147.6h.9"/>
</g>
<g fill="none" stroke="#c0c0c0" stroke-width=".2">
<path d="M68.3 159.7h50.3M93.7 153.3v44.9M118.6 153.3v49.9M118.6 157.2h34.9M153.5 153.3v49.9M153.5 158.1h43.1M172.5 153.3v28.6M184.4 153.3v28.6M196.6 153.3v49.9M266.7 153.3h-198.4v49.9M68.3 178.7h50.3M68.3 172.4h50.3"/>
<path d="M68.3 166h50.3M68.3 180h-41.6v23.2M118.6 177.7h35M153.5 167.6h43.1M153.5 162.8h43.1M153.5 172.4h43.1M153.5 177.1h43.1M196.6 162.7h70.1M68.3 198.2h85.2M68.3 191.4l85.2 .1M68.3 185.1h50.3M118.6 184.6h35"/>
<path d="M153.6 181.9h43M196.6 197.8h70.1M196.6 184.9h70.1M206.7 184.9v12.9M217.5 197.8v5.4M242.2 197.8v5.4M252.2 184.9v12.9"/>
</g>
<path d="M139.7 3.2v9.5M3.1 107.9h9.6M266.7 107.9h9.5M139.7 203.2v9.6" fill="none" stroke="#c0c0c0" stroke-width=".25"/>
<path d="M12.7 12.7h254v190.5h-254z" fill="none" stroke="#c0c0c0" stroke-width=".5"/>
<g font-size="8.5">
<text x="198.9" y="195.5">A</text>
<text x="207.4" y="195.4">Base_RevA</text>
</g>
<g font-size="8.1">
<text x="67.6" y="9.7">2</text>
<text x="207.3" y="9.7">1</text>
<text x="4.4" y="57">B</text>
<text x="270.4" y="57">B</text>
<text x="3.7" y="164.9">A</text>
<text x="269.7" y="164.9">A</text>
<text x="67.6" y="212.2">2</text>
<text x="207.3" y="212.2">1</text>
</g>
<g font-size="3.4">
<text x="197.8" y="166">TITLE:</text>
<text x="198.7" y="188.1">SIZE</text>
<text x="207.5" y="188.1">DWG. NO.</text>
<text x="256.5" y="188.2">REV</text>
<text x="198.8" y="201.7">SCALE: 1:5</text>
<text x="217.7" y="201.8">WEIGHT:</text>
<text x="244.5" y="201.7">SHEET 1 OF 1</text>
</g>
<g font-size="3.2" fill="#808080">
<text x="48.3" y="28.5" transform="rotate(-90 48.3 28.5)">0</text>
<text x="51.7" y="28.5" transform="rotate(-90 51.7 28.5)">2X 11.25</text>
<text x="55.1" y="28.5" transform="rotate(-90 55.1 28.5)">31.00</text>
<text x="58.4" y="28.5" transform="rotate(-90 58.4 28.5)">2X 34.75</text>
<text x="61.8" y="28.5" transform="rotate(-90 61.8 28.5)">40.50</text>
<text x="65.2" y="28.5" transform="rotate(-90 65.2 28.5)">49.50</text>
<text x="68.5" y="28.5" transform="rotate(-90 68.5 28.5)">2X 55.25</text>
<text x="71.9" y="28.5" transform="rotate(-90 71.9 28.5)">59.00</text>
<text x="75.3" y="28.5" transform="rotate(-90 75.3 28.5)">79.00</text>
<text x="78.6" y="28.5" transform="rotate(-90 78.6 28.5)">101.00</text>
<text x="82" y="28.5" transform="rotate(-90 82 28.5)">157.50</text>
<text x="85.4" y="28.5" transform="rotate(-90 85.4 28.5)">2X 168.75</text>
<text x="88.7" y="28.5" transform="rotate(-90 88.7 28.5)">180.00</text>
<text x="36.7" y="35.3">0</text>
<text x="30.6" y="38.7">11.25</text>
<text x="30.6" y="42">22.50</text>
<text x="30.6" y="45.4">47.50</text>
<text x="82.7" y="43.2">4X</text>
<text x="90.9" y="43.2">2.60 THRU</text>
<text x="26" y="48.8">2X 53.25</text>
<text x="30.6" y="52.1">59.00</text>
<text x="26" y="55.5">2X 70.00</text>
<text x="28.8" y="58.9">109.00</text>
<text x="84.5" y="58.6">4X</text>
<text x="92.6" y="58.6">6.60 THRU</text>
<text x="24.2" y="65.6">2X 114.75</text>
<text x="24.2" y="62.2">2X 110.00</text>
<text x="89.4" y="62.4">14.55</text>
<text x="102.5" y="62.4">4.38</text>
<text x="28.8" y="69">120.50</text>
<text x="28.8" y="72.3">129.00</text>
<text x="28.8" y="75.7">157.50</text>
<text x="121.2" y="74.2" transform="rotate(-90 121.2 74.2)">0</text>
<text x="128.6" y="74.2" transform="rotate(-90 128.6 74.2)">118.00</text>
<text x="133.1" y="74.2" transform="rotate(-90 133.1 74.2)">120.00</text>
<text x="137.4" y="74.2" transform="rotate(-90 137.4 74.2)">129.50</text>
<text x="141.8" y="74.2" transform="rotate(-90 141.8 74.2)">140.50</text>
<text x="146.5" y="74.2" transform="rotate(-90 146.5 74.2)">150.00</text>
<text x="151.6" y="74.2" transform="rotate(-90 151.6 74.2)">152.00</text>
<text x="24.2" y="79.1">2X 168.75</text>
<text x="28.8" y="82.5">180.00</text>
<text x="69.2" y="80.6">22.50</text>
<text x="101.9" y="85.8" transform="rotate(-90 101.9 85.8)">20.00</text>
<text x="112.2" y="89">0</text>
<text x="42.4" y="95.3" transform="rotate(-90 42.4 95.3)">40.00</text>
<text x="90.5" y="91.8">R3.00</text>
<text x="107.8" y="92.8">2.00</text>
<text x="87.9" y="96.8">180.00</text>
<text x="106.1" y="100.5">17.00</text>
<text x="107.8" y="96.6">4.00</text>
<text x="106.1" y="104.3">25.00</text>
<text x="48.3" y="109.6" transform="rotate(-90 48.3 109.6)">0</text>
<text x="52.1" y="109.6" transform="rotate(-90 52.1 109.6)">30.00</text>
<text x="56" y="109.6" transform="rotate(-90 56 109.6)">34.75</text>
<text x="59.8" y="109.6" transform="rotate(-90 59.8 109.6)">55.25</text>
<text x="64.1" y="109.6" transform="rotate(-90 64.1 109.6)">79.00</text>
<text x="68.5" y="109.6" transform="rotate(-90 68.5 109.6)">101.00</text>
<text x="31.5" y="118.9">11.25</text>
<text x="37.6" y="115.1">0</text>
<text x="31.5" y="122.7">30.00</text>
<text x="91.6" y="125.5" transform="rotate(-90 91.6 125.5)">4</text>
<text x="31.5" y="126.5">65.25</text>
<text x="31.5" y="130.3">70.00</text>
<text x="29.7" y="136.8">110.00</text>
<text x="29.7" y="140.6">126.75</text>
<text x="91.6" y="138.6" transform="rotate(-90 91.6 138.6)">120.00</text>
<text x="24.8" y="154.7">120.00</text>
<text x="38.8" y="154.7">4</text>
</g>
<text font-size="3" x="14" y="213.5">SOLIDWORKS Educational Product. For Instructional Use Only.</text>
<text font-size="2.4" x="119.8" y="156.2">UNLESS OTHERWISE SPECIFIED:</text>
<g font-size="2.2">
<text x="119.5" y="161.8">DIMENSIONS ARE IN INCHES</text>
<text x="154.8" y="161.4">DRAWN</text>
<text x="175.4" y="156.6">NAME</text>
<text x="187.9" y="156.7">DATE</text>
<text x="119.5" y="164.4">TOLERANCES:</text>
<text x="119.5" y="167.1">FRACTIONAL</text>
<text x="154.9" y="166.3">CHECKED</text>
<text x="119.5" y="169.7">ANGULAR: MACH</text>
<text x="119.5" y="172.4">TWO PLACE DECIMAL</text>
<text x="142.5" y="169.7">BEND</text>
<text x="154.8" y="170.9">ENG APPR.</text>
<text x="119.5" y="175">THREE PLACE DECIMAL</text>
<text x="154.9" y="175.7">MFG APPR.</text>
<text x="154.9" y="180.4">Q.A.</text>
<text x="154.9" y="184.6">COMMENTS:</text>
</g>
<g font-size="2.1">
<text x="75.5" y="195.7">NEXT ASSY</text>
<text x="100.9" y="195.7">USED ON</text>
<text x="86.9" y="201.5">APPLICATION</text>
<text x="123.1" y="201.6">DO NOT SCALE DRAWING</text>
</g>
<g font-size="2">
<text x="31.5" y="182.9">PROPRIETARY AND CONFIDENTIAL</text>
<text x="119.2" y="180.6">INTERPRET GEOMETRIC</text>
<text x="119.2" y="183.1">TOLERANCING PER:</text>
<text x="27.8" y="186.5">THE INFORMATION CONTAINED IN THIS</text>
<text x="27.8" y="189">DRAWING IS THE SOLE PROPERTY OF</text>
<text x="27.8" y="191.6">&lt;INSERT COMPANY NAME HERE&gt;. ANY</text>
<text x="119.1" y="186.7">MATERIAL</text>
<text x="27.8" y="194.1">REPRODUCTION IN PART OR AS A WHOLE</text>
<text x="27.8" y="196.6">WITHOUT THE WRITTEN PERMISSION OF</text>
<text x="119.1" y="193.5">FINISH</text>
<text x="27.8" y="199.1">&lt;INSERT COMPANY NAME HERE&gt; IS</text>
<text x="27.8" y="201.7">PROHIBITED.</text>
</g>
</svg>
